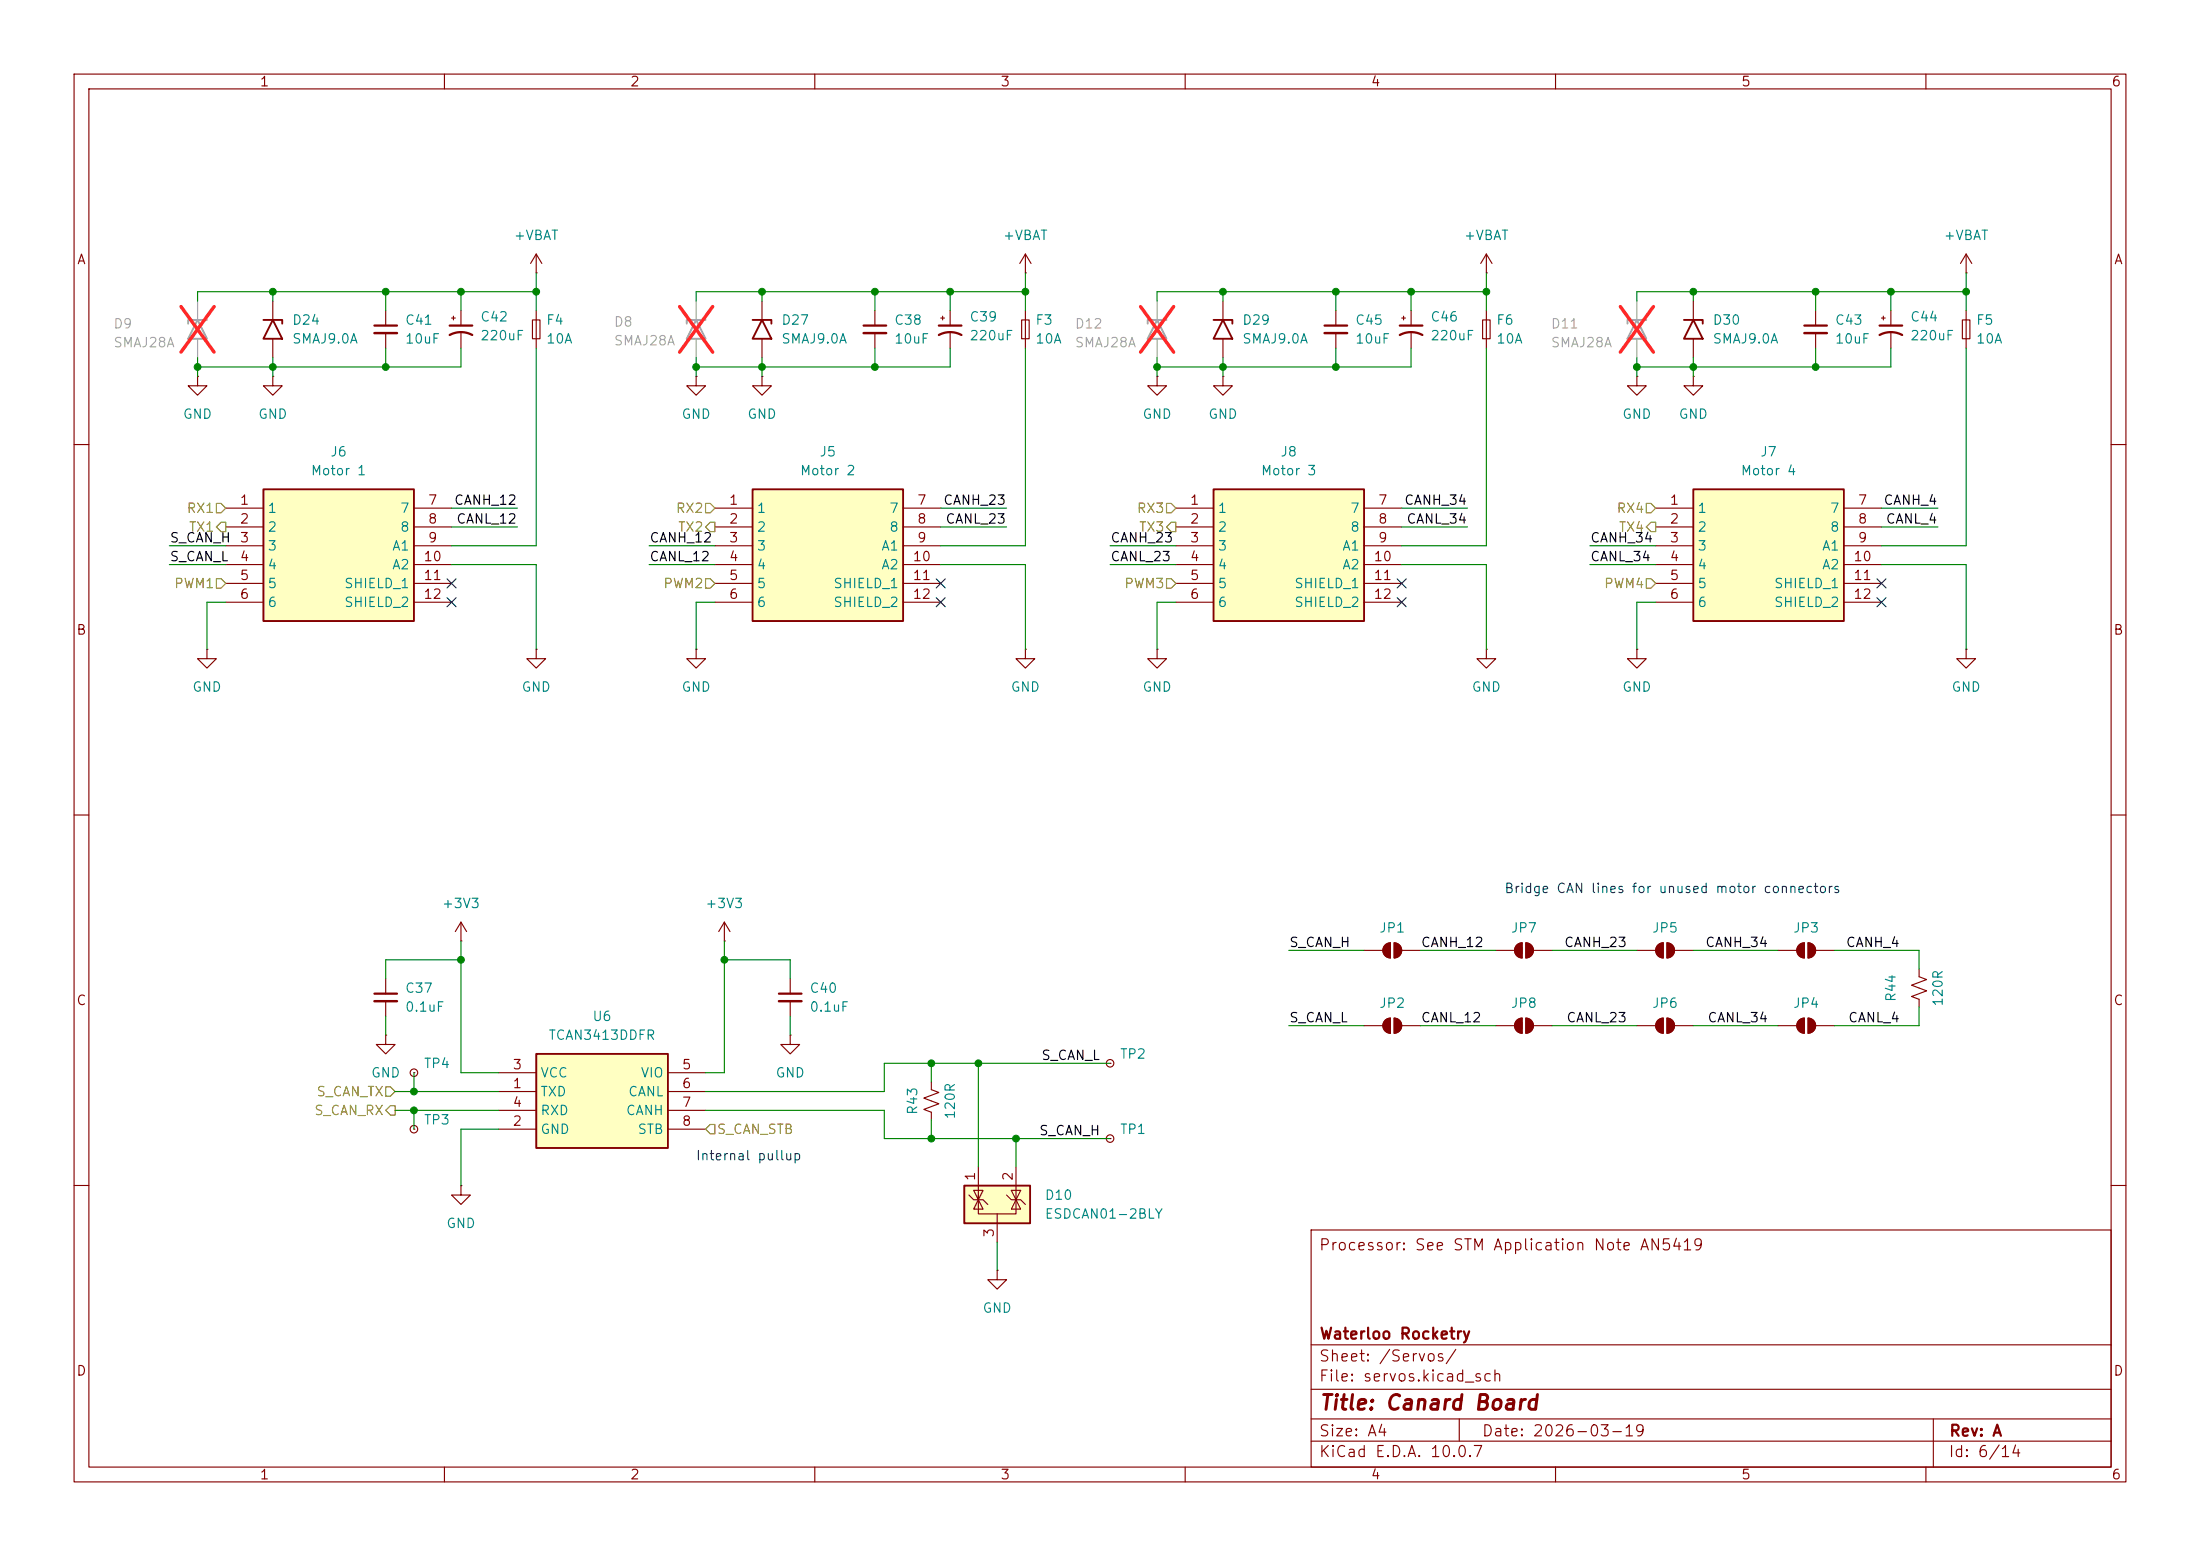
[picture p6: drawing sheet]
<svg xmlns="http://www.w3.org/2000/svg" width="297mm" height="210mm" viewBox="0 0 297 210" stroke-linecap="round" stroke-linejoin="round" font-family="sans-serif">
<g fill="none" stroke="#840000" stroke-width=".15">
<path d="M10 10h277v190h-277zM12 12h273v186h-273zM60 10v2M110 10v2M160 10v2M210 10v2M260 10v2M265.4 36.8h.1M265.4 34.3v2.5M265.4 34.3l-.7 1.3M265.4 34.3l.8 1.3M165.1 40.6v2.6"/>
<path d="M165.1 45.7v2.6M245.1 41.9v2M245.1 45v2M254 42.9h.5M254.3 42.7v.5M255.3 41.9v2M255.3 45v2M264.9 43.2h1v2.5h-1zM265.4 41.9v5.1M10 60h2M285 60h2M10 110h2"/>
<path d="M285 110h2M52.1 139.7v1.3h1.2l-1.2 1.2-1.3-1.2h1.3M52.1 139.7h.1M52.1 132.1v2M52.1 135.1v2.1M97.8 127h.1M97.8 124.5l-.8 1.2M97.8 124.5l.8 1.2M97.8 124.5v2.5M106.7 139.7v1.3h1.2l-1.2 1.2-1.3-1.2h1.3M106.7 139.7h.1M106.7 132.1v2"/>
<path d="M106.7 135.1v2.1M201.9 128.3h2.6M204.8 127.6l.3-.3h.4v2a1.02 1.02 0 0 1-.9-.6 1.02 1.02 0 0 1 .2-1.1zM206 127.3a1.02 1.02 0 0 1 1 1 1.02 1.02 0 0 1-1 1zM207 128.3h2.5M55.9 144.8h.1M55.9 152.4h.1M10 160h2M62.2 160v1.3h1.3l-1.3 1.3-1.2-1.3h1.2M62.2 160h.1M177 166h108v32h-108zM285 160h2"/>
<path d="M60 198v2M110 198v2M160 198v2M177 194.5h108M177 191.5h108M177 187.5h108M177 181.5h108M197 191.5v3M210 198v2M260 198v2M261 191.5v6.5"/>
<circle cx="55.9" cy="152.4" r=".51"/>
<circle cx="55.9" cy="144.8" r=".51"/>
</g>
<g fill="#840000" stroke="#840000" stroke-width=".15">
<path d="M204.8 127.6l.3-.3h.4v2a1.02 1.02 0 0 1-.9-.6 1.02 1.02 0 0 1 .2-1.1z"/>
<path d="M206 127.3a1.02 1.02 0 0 1 1 1 1.02 1.02 0 0 1-1 1z"/>
</g>
<path d="M243.6 43.9h3M253.7 45.2a3.2 3.2 0 0 1 3.1 0M253.7 43.9h3.1M50.5 134.1h3.1M105.2 134.1h3" fill="none" stroke="#840000" stroke-width=".3"/>
<path d="M243.6 45h3M50.5 135.1h3.1M105.2 135.1h3" fill="none" stroke="#840000" stroke-width=".33"/>
<path d="M163.8 43.2h2.6v.5M165.1 43.2l1.3 2.5h-2.6z" fill="none" stroke="#840000" stroke-width=".25"/>
<path d="M163.8 66h20.3v17.8h-20.3z" fill="#ffffc2"/>
<path d="M163.8 66h20.3v17.8h-20.3z" fill="none" stroke="#840000" stroke-width=".25"/>
<g fill="none" stroke="#840000" stroke-width=".15">
<path d="M156.2 50.8v1.3h1.3l-1.3 1.2-1.3-1.2h1.3M156.2 50.8h.1M158.7 68.6h5.1M158.7 71.1h5.1M158.7 73.7h5.1M158.7 76.2h5.1M158.7 78.7h5.1M184.1 68.6h5.1M184.1 71.1h5.1M184.1 73.7h5.1M184.1 76.2h5.1M184.1 78.7h5.1"/>
<path d="M158.7 81.3h5.1M184.1 81.3h5.1M265.4 87.6v1.3h1.3l-1.3 1.3-1.2-1.3h1.2M265.4 87.6h.1"/>
</g>
<path d="M72.4 142.2h17.8v12.7h-17.8z" fill="#ffffc2"/>
<path d="M72.4 142.2h17.8v12.7h-17.8z" fill="none" stroke="#840000" stroke-width=".25"/>
<path d="M67.3 147.3h5.1M67.3 152.4h5.1M67.3 144.8h5.1M67.3 149.9h5.1M90.2 147.3h5M90.2 152.4h5M90.2 144.8h5M90.2 149.9h5" fill="none" stroke="#840000" stroke-width=".15"/>
<path d="M101.6 66h20.3v17.8h-20.3z" fill="#ffffc2"/>
<path d="M101.6 66h20.3v17.8h-20.3z" fill="none" stroke="#840000" stroke-width=".25"/>
<g fill="none" stroke="#840000" stroke-width=".15">
<path d="M118.1 41.9v2M118.1 45v2M165.1 50.8v1.3h1.3l-1.3 1.2-1.3-1.2h1.3M165.1 50.8h.1M180.3 41.9v2M180.3 45v2M96.5 68.6h5.1M96.5 71.1h5.1M96.5 73.7h5.1M96.5 76.2h5.1M96.5 78.7h5.1M121.9 68.6h5.1"/>
<path d="M121.9 71.1h5.1M121.9 73.7h5.1M121.9 76.2h5.1M121.9 78.7h5.1M96.5 81.3h5.1M121.9 81.3h5.1"/>
</g>
<path d="M116.6 43.9h3M178.8 43.9h3.1" fill="none" stroke="#840000" stroke-width=".3"/>
<path d="M116.6 45h3M178.8 45h3.1" fill="none" stroke="#840000" stroke-width=".33"/>
<path d="M228.6 66h20.3v17.8h-20.3z" fill="#ffffc2"/>
<path d="M101.6 43.2h2.5v.5M102.9 43.2l1.2 2.5h-2.5zM227.3 43.2h2.6v.5M228.6 43.2l1.3 2.5h-2.6zM228.6 66h20.3v17.8h-20.3z" fill="none" stroke="#840000" stroke-width=".25"/>
<g fill="none" stroke="#840000" stroke-width=".15">
<path d="M138.4 36.8h.1M138.4 34.3l-.7 1.3M138.4 34.3l.8 1.3M138.4 34.3v2.5M102.9 50.8v1.3h1.2l-1.2 1.2-1.3-1.2h1.3M102.9 50.8h.1M102.9 40.6v2.6M102.9 45.7v2.6M137.9 43.2h1v2.5h-1zM138.4 41.9v5.1M228.6 50.8v1.3h1.3l-1.3 1.2-1.3-1.2h1.3M228.6 50.8h.1"/>
<path d="M228.6 40.6v2.6M228.6 45.7v2.6M223.5 68.6h5.1M223.5 71.1h5.1M223.5 73.7h5.1M223.5 76.2h5.1M223.5 78.7h5.1M248.9 68.6h5.1M248.9 71.1h5.1M248.9 73.7h5.1M248.9 76.2h5.1M248.9 78.7h5.1"/>
<path d="M223.5 81.3h5.1M248.9 81.3h5.1"/>
</g>
<path d="M156.2 43.2l1.3 2.5h-2.6zM157.5 43.2h-2.6v.5" fill="none" stroke="#a1a1a1" stroke-width=".25"/>
<path d="M156.2 40.6v2.6M156.2 45.7v2.6" fill="none" stroke="#a1a1a1" stroke-width=".15"/>
<path d="M154 41.4l4.4 6.1M158.4 41.4l-4.4 6.1" fill="none" stroke="#ff2626" stroke-width=".46"/>
<path d="M130.2 160h8.9v5.1h-8.9z" fill="#ffffc2"/>
<path d="M130.2 160h8.9v5.1h-8.9z" fill="none" stroke="#840000" stroke-width=".25"/>
<g fill="none" stroke="#840000" stroke-width=".15">
<path d="M72.4 36.8h.1M72.4 34.3v2.5M72.4 34.3l-.8 1.3M72.4 34.3l.8 1.3M200.7 36.8h.1M200.7 34.3v2.5M200.7 34.3l-.8 1.3M200.7 34.3l.7 1.3M52.1 41.9v2M52.1 45v2M61 42.9h.5M61.2 42.7v.5"/>
<path d="M62.2 41.9v2M62.2 45v2M71.9 43.2h1v2.5h-1zM72.4 41.9v5.1M94 50.8v1.3h1.2l-1.2 1.2-1.3-1.2h1.3M94 50.8h.1M127 42.9h.5M127.3 42.7v.5M128.3 41.9v2M128.3 45v2M189.2 42.9h.5M189.5 42.7v.5"/>
<path d="M190.5 41.9v2M190.5 45v2M200.2 43.2h1v2.5h-1zM200.7 41.9v5.1M221 50.8v1.3h1.2l-1.2 1.2-1.3-1.2h1.3M221 50.8h.1M27.9 87.6v1.3h1.3l-1.3 1.3-1.2-1.3h1.2M27.9 87.6h.1M72.4 87.6v1.3h1.3l-1.3 1.3-1.3-1.3h1.3M72.4 87.6h.1M94 87.6v1.3h1.2l-1.2 1.3-1.3-1.3h1.3M94 87.6h.1"/>
<path d="M138.4 87.6v1.3h1.3l-1.3 1.3-1.2-1.3h1.2M138.4 87.6h.1M156.2 87.6v1.3h1.3l-1.3 1.3-1.3-1.3h1.3M156.2 87.6h.1M200.7 87.6v1.3h1.2l-1.2 1.3-1.3-1.3h1.3M200.7 87.6h.1M221 87.6v1.3h1.2l-1.2 1.3-1.3-1.3h1.3M221 87.6h.1M62.2 127h.1M62.2 124.5l-.7 1.2M62.2 124.5l.8 1.2M62.2 124.5v2.5"/>
<path d="M184.1 138.4h2.6M184.1 128.3h2.6M187 127.6l.4-.3h.3v2a1.02 1.02 0 0 1-.9-.6 1.02 1.02 0 0 1 .2-1.1zM187 137.7l.4-.2 .3-.1v2a1.02 1.02 0 0 1-.9-.6 1.02 1.02 0 0 1 .2-1.1zM188.2 127.3a1.02 1.02 0 0 1 1 1 1.02 1.02 0 0 1-1 1zM188.2 137.4a1.02 1.02 0 0 1 1 1 1.02 1.02 0 0 1-1 1zM189.2 138.4h2.6M189.2 128.3h2.6M221 138.4h2.5M221 128.3h2.5M223.8 137.7l.4-.2 .3-.1v2a1.02 1.02 0 0 1-.9-.6 1.02 1.02 0 0 1 .2-1.1zM223.8 127.6l.4-.3h.3v2a1.02 1.02 0 0 1-.9-.6 1.02 1.02 0 0 1 .2-1.1z"/>
<path d="M225 137.4a1.02 1.02 0 0 1 1.1 1 1.02 1.02 0 0 1-1.1 1zM225 127.3a1.02 1.02 0 0 1 1.1 1 1.02 1.02 0 0 1-1.1 1zM226.1 138.4h2.5M226.1 128.3h2.5M240 138.4h2.6M240 128.3h2.6M242.9 137.7l.3-.2 .4-.1v2a1.02 1.02 0 0 1-.9-.6 1.02 1.02 0 0 1 .2-1.1zM242.9 127.6l.3-.3h.4v2a1.02 1.02 0 0 1-.9-.6 1.02 1.02 0 0 1 .2-1.1zM244.1 137.4a1.02 1.02 0 0 1 1 1 1.02 1.02 0 0 1-1 1zM244.1 127.3a1.02 1.02 0 0 1 1 1 1.02 1.02 0 0 1-1 1zM245.1 138.4h2.5M245.1 128.3h2.5"/>
<path d="M259.1 130.8v1l1 .4-2 .8 2 .7-2 .8 1 .4v1M125.7 146.1v1l1 .3-2 .8 2 .8-2 .7 1 .4v1M132.1 157.5v4.4M137.2 157.5v4.4M149.9 153.7h.1M149.9 143.5h.1M130.8 161.3l.6 .6h1.3l.6 .7M132.1 161.9v1.9h5.1v-1.9M132.1 161.9l.6 1.3h-1.3zM132.1 161.3v.6l.6-1.2h-1.3l.7 1.2M134.6 171.5v1.2h1.3l-1.3 1.3-1.3-1.3h1.3M134.6 171.5h.1"/>
<path d="M134.6 163.8v3.8M135.9 161.3l.6 .6h1.3l.6 .7M136.5 160.7h1.3l-.6 1.2zM137.2 161.9l.6 1.3h-1.3z"/>
<circle cx="149.9" cy="153.7" r=".51"/>
<circle cx="149.9" cy="143.5" r=".51"/>
</g>
<path d="M50.5 43.9h3.1M60.7 45.2a3.2 3.2 0 0 1 3.1 0M60.7 43.9h3.1M126.7 45.2a3.2 3.2 0 0 1 3.1 0M126.7 43.9h3.1M189 45.2a3.2 3.2 0 0 1 3 0M189 43.9h3" fill="none" stroke="#840000" stroke-width=".3"/>
<path d="M94 43.2l1.2 2.5h-2.5zM95.2 43.2h-2.5v.5M221 43.2l1.2 2.5h-2.5zM222.2 43.2h-2.5v.5" fill="none" stroke="#a1a1a1" stroke-width=".25"/>
<path d="M94 40.6v2.6M94 45.7v2.6M221 40.6v2.6M221 45.7v2.6" fill="none" stroke="#a1a1a1" stroke-width=".15"/>
<path d="M91.7 41.4l4.5 6.1M96.2 41.4l-4.5 6.1M218.7 41.4l4.5 6.1M223.2 41.4l-4.5 6.1" fill="none" stroke="#ff2626" stroke-width=".46"/>
<g fill="#840000" stroke="#840000" stroke-width=".15">
<path d="M242.9 137.7l.3-.2 .4-.1v2a1.02 1.02 0 0 1-.9-.6 1.02 1.02 0 0 1 .2-1.1z"/>
<path d="M244.1 137.4a1.02 1.02 0 0 1 1 1 1.02 1.02 0 0 1-1 1z"/>
<path d="M223.8 137.7l.4-.2 .3-.1v2a1.02 1.02 0 0 1-.9-.6 1.02 1.02 0 0 1 .2-1.1z"/>
<path d="M225 137.4a1.02 1.02 0 0 1 1.1 1 1.02 1.02 0 0 1-1.1 1z"/>
<path d="M187 127.6l.4-.3h.3v2a1.02 1.02 0 0 1-.9-.6 1.02 1.02 0 0 1 .2-1.1z"/>
<path d="M188.2 127.3a1.02 1.02 0 0 1 1 1 1.02 1.02 0 0 1-1 1z"/>
<path d="M187 137.7l.4-.2 .3-.1v2a1.02 1.02 0 0 1-.9-.6 1.02 1.02 0 0 1 .2-1.1z"/>
<path d="M188.2 137.4a1.02 1.02 0 0 1 1 1 1.02 1.02 0 0 1-1 1z"/>
<path d="M242.9 127.6l.3-.3h.4v2a1.02 1.02 0 0 1-.9-.6 1.02 1.02 0 0 1 .2-1.1z"/>
<path d="M244.1 127.3a1.02 1.02 0 0 1 1 1 1.02 1.02 0 0 1-1 1z"/>
<path d="M223.8 127.6l.4-.3h.3v2a1.02 1.02 0 0 1-.9-.6 1.02 1.02 0 0 1 .2-1.1z"/>
<path d="M225 127.3a1.02 1.02 0 0 1 1.1 1 1.02 1.02 0 0 1-1.1 1z"/>
</g>
<path d="M50.5 45h3.1" fill="none" stroke="#840000" stroke-width=".33"/>
<path d="M35.6 66h20.3v17.8h-20.3z" fill="#ffffc2"/>
<path d="M35.6 43.2h2.5v.5M36.8 43.2l1.3 2.5h-2.5zM35.6 66h20.3v17.8h-20.3z" fill="none" stroke="#840000" stroke-width=".25"/>
<g fill="none" stroke="#840000" stroke-width=".15">
<path d="M26.7 50.8v1.3h1.2l-1.2 1.2-1.3-1.2h1.3M26.7 50.8h.1M36.8 50.8v1.3h1.3l-1.3 1.2-1.2-1.2h1.2M36.8 50.8h.1M36.8 40.6v2.6M36.8 45.7v2.6M30.5 68.6h5.1M30.5 71.1h5.1M30.5 73.7h5.1M30.5 76.2h5.1M30.5 78.7h5.1M55.9 68.6h5.1"/>
<path d="M55.9 71.1h5.1M55.9 73.7h5.1M55.9 76.2h5.1M55.9 78.7h5.1M30.5 81.3h5.1M55.9 81.3h5.1M201.9 138.4h2.6M204.8 137.7l.3-.2 .4-.1v2a1.02 1.02 0 0 1-.9-.6 1.02 1.02 0 0 1 .2-1.1zM206 137.4a1.02 1.02 0 0 1 1 1 1.02 1.02 0 0 1-1 1zM207 138.4h2.5"/>
</g>
<path d="M26.7 43.2l1.2 2.5h-2.5zM27.9 43.2h-2.5v.5" fill="none" stroke="#a1a1a1" stroke-width=".25"/>
<path d="M26.7 40.6v2.6M26.7 45.7v2.6" fill="none" stroke="#a1a1a1" stroke-width=".15"/>
<path d="M24.4 41.4l4.5 6.1M28.9 41.4l-4.5 6.1" fill="none" stroke="#ff2626" stroke-width=".46"/>
<g fill="#840000" stroke="#840000" stroke-width=".15">
<path d="M204.8 137.7l.3-.2 .4-.1v2a1.02 1.02 0 0 1-.9-.6 1.02 1.02 0 0 1 .2-1.1z"/>
<path d="M206 137.4a1.02 1.02 0 0 1 1 1 1.02 1.02 0 0 1-1 1z"/>
</g>
<g fill="none" stroke="#848400" stroke-width=".15">
<path d="M29.2 78.1h.6l.7 .6-.7 .7h-.6zM29.2 67.9h.6l.7 .7-.7 .6h-.6zM29.8 70.5h.7v1.3h-.7l-.6-.7zM95.2 78.1h.7l.6 .6-.6 .7h-.7zM95.2 67.9h.7l.6 .7-.6 .6h-.7zM95.9 70.5h.6v1.3h-.6l-.7-.7zM157.5 71.1l.6-.6h.6v1.3h-.6zM157.5 67.9h.6l.6 .7-.6 .6h-.6zM157.5 78.1h.6l.6 .6-.6 .7h-.6zM222.2 67.9h.7l.6 .7-.6 .6h-.7zM222.2 78.1h.7l.6 .6-.6 .7h-.7zM222.9 70.5h.6v1.3h-.6l-.7-.7z"/>
<path d="M52.1 146.7h.6l.6 .6-.6 .7h-.6zM52.7 149.2h.6v1.3h-.6l-.6-.6zM95.9 151.8h.6v1.2h-.6l-.7-.6z"/>
</g>
<g fill="none" stroke="#008400" stroke-width=".15">
<path d="M36.8 39.4v1.2M52.1 39.4v2.5M62.2 39.4v2.5M72.4 39.4h-45.7v1.2M72.4 36.8v5.1M102.9 39.4v1.2M118.1 39.4v2.5M128.3 39.4v2.5M138.4 39.4h-44.4v1.2M138.4 36.8v5.1M165.1 39.4v1.2M180.3 39.4v2.5"/>
<path d="M190.5 39.4v2.5M200.7 39.4h-44.5v1.2M200.7 36.8v5.1M228.6 39.4v1.2M245.1 39.4v2.5M255.3 39.4v2.5M265.4 36.8v5.1M265.4 39.4h-44.4v1.2M26.7 48.3v2.5M36.8 48.3v2.5M52.1 47v2.5M62.2 47v2.5h-35.5"/>
<path d="M72.4 47v26.7h-11.4M94 48.3v2.5M102.9 48.3v2.5M118.1 47v2.5M128.3 47v2.5h-34.3M138.4 47v26.7h-11.4M156.2 48.3v2.5M165.1 48.3v2.5M180.3 47v2.5M190.5 47v2.5h-34.3M200.7 47v26.7h-11.5M221 48.3v2.5"/>
<path d="M228.6 48.3v2.5M245.1 47v2.5M255.3 47v2.5h-34.3M265.4 47v26.7h-11.4M22.9 76.2h7.6M22.9 73.7h7.6M61 76.2h11.4v11.4M61 68.6h8.8M61 71.1h8.8M87.6 76.2h8.9M87.6 73.7h8.9M127 76.2h11.4v11.4"/>
<path d="M127 68.6h8.9M127 71.1h8.9M149.9 76.2h8.8M149.9 73.7h8.8M189.2 76.2h11.5v11.4M189.2 68.6h8.9M189.2 71.1h8.9M214.6 76.2h8.9M214.6 73.7h8.9M254 76.2h11.4v11.4M254 68.6h7.6M254 71.1h7.6"/>
<path d="M30.5 81.3h-2.6v6.3M96.5 81.3h-2.5v6.3M158.7 81.3h-2.5v6.3M223.5 81.3h-2.5v6.3M52.1 137.2v2.5M62.2 127v17.8h5.1M62.2 129.5h-10.1v2.6M97.8 129.5h8.9v2.6M97.8 127v17.8h-2.6M106.7 137.2v2.5M174 138.4h10.1M174 128.3h10.1"/>
<path d="M191.8 138.4h10.1M191.8 128.3h10.1M209.5 138.4h11.5M209.5 128.3h11.5M228.6 138.4h11.4M228.6 128.3h11.4M247.6 128.3h11.5v2.5M259.1 135.9v2.5h-11.5M53.3 147.3h14M53.3 149.9h14M55.9 144.8v2.5M55.9 149.9v2.5"/>
<path d="M67.3 152.4h-5.1v7.6M95.2 149.9h24.2v3.8h30.5M125.7 143.5v2.6M125.7 151.1v2.6M132.1 143.5v14M137.2 153.7v3.8M149.9 143.5h-30.5v3.8h-24.2M134.6 167.6v3.9"/>
</g>
<g fill="none" stroke="#000084" stroke-width=".15">
<path d="M60.4 78.1l1.2 1.2M61.6 78.1l-1.2 1.2M126.4 78.1l1.2 1.2M127.6 78.1l-1.2 1.2M188.6 78.1l1.2 1.2M189.8 78.1l-1.2 1.2M253.4 78.1l1.2 1.2M254.6 78.1l-1.2 1.2M60.4 80.7l1.2 1.2M61.6 80.7l-1.2 1.2M126.4 80.7l1.2 1.2M127.6 80.7l-1.2 1.2"/>
<path d="M188.6 80.7l1.2 1.2M189.8 80.7l-1.2 1.2M253.4 80.7l1.2 1.2M254.6 80.7l-1.2 1.2"/>
</g>
<g fill="#008400" stroke="#008400" stroke-width=".14">
<circle cx="255.3" cy="39.4" r=".46"/>
<circle cx="265.4" cy="39.4" r=".46"/>
<circle cx="245.1" cy="49.5" r=".46"/>
<circle cx="245.1" cy="39.4" r=".46"/>
<circle cx="228.6" cy="39.4" r=".46"/>
<circle cx="228.6" cy="49.5" r=".46"/>
<circle cx="221" cy="49.5" r=".46"/>
<circle cx="190.5" cy="39.4" r=".46"/>
<circle cx="200.7" cy="39.4" r=".46"/>
<circle cx="180.3" cy="39.4" r=".46"/>
<circle cx="180.3" cy="49.5" r=".46"/>
<circle cx="165.1" cy="39.4" r=".46"/>
<circle cx="156.2" cy="49.5" r=".46"/>
<circle cx="165.1" cy="49.5" r=".46"/>
<circle cx="137.2" cy="153.7" r=".46"/>
<circle cx="125.7" cy="153.7" r=".46"/>
<circle cx="125.7" cy="143.5" r=".46"/>
<circle cx="132.1" cy="143.5" r=".46"/>
<circle cx="52.1" cy="39.4" r=".46"/>
<circle cx="26.7" cy="49.5" r=".46"/>
<circle cx="52.1" cy="49.5" r=".46"/>
<circle cx="36.8" cy="39.4" r=".46"/>
<circle cx="36.8" cy="49.5" r=".46"/>
<circle cx="62.2" cy="39.4" r=".46"/>
<circle cx="72.4" cy="39.4" r=".46"/>
<circle cx="94" cy="49.5" r=".46"/>
<circle cx="62.2" cy="129.5" r=".46"/>
<circle cx="128.3" cy="39.4" r=".46"/>
<circle cx="138.4" cy="39.4" r=".46"/>
<circle cx="102.9" cy="39.4" r=".46"/>
<circle cx="102.9" cy="49.5" r=".46"/>
<circle cx="118.1" cy="39.4" r=".46"/>
<circle cx="118.1" cy="49.5" r=".46"/>
<circle cx="55.9" cy="147.3" r=".46"/>
<circle cx="55.9" cy="149.9" r=".46"/>
<circle cx="97.8" cy="129.5" r=".46"/>
</g>
<text font-size="2" fill="#840000" x="178" y="190.8">Title: Canard Board</text>
<g font-size="1.5" fill="#840000">
<text x="178" y="169.1">Processor: See STM Application Note AN5419</text>
<text x="178" y="184.1">Sheet: /Servos/</text>
<text x="178" y="181.1">Waterloo Rocketry</text>
<text x="178" y="186.8">File: servos.kicad_sch</text>
<text x="178" y="197">KiCad E.D.A. 10.0.7</text>
<text x="178" y="194.2">Size: A4</text>
<text x="200" y="194.2">Date: 2026-03-19</text>
<text x="263" y="197">Id: 6/14</text>
<text x="263" y="194.2">Rev: A</text>
</g>
<g font-size="1.3" fill="#840000">
<text x="35" y="12">1</text>
<text x="85" y="12">2</text>
<text x="135" y="12">3</text>
<text x="185" y="12">4</text>
<text x="235" y="12">5</text>
<text x="285" y="12">6</text>
<text x="10.3" y="36">A</text>
<text x="285.3" y="36">A</text>
<text x="32.3" y="68.4">1</text>
<text x="32.3" y="71">2</text>
<text x="57.7" y="68.4">7</text>
<text x="57.7" y="71">8</text>
<text x="98.3" y="68.4">1</text>
<text x="98.3" y="71">2</text>
<text x="123.7" y="68.4">7</text>
<text x="123.7" y="71">8</text>
<text x="160.6" y="68.4">1</text>
<text x="160.6" y="71">2</text>
<text x="186" y="68.4">7</text>
<text x="186" y="71">8</text>
<text x="225.3" y="68.4">1</text>
<text x="225.3" y="71">2</text>
<text x="250.7" y="68.4">7</text>
<text x="250.7" y="71">8</text>
<text x="32.3" y="73.5">3</text>
<text x="32.3" y="76.1">4</text>
<text x="57.1" y="76.1">10</text>
<text x="57.7" y="73.5">9</text>
<text x="98.3" y="73.5">3</text>
<text x="98.3" y="76.1">4</text>
<text x="123.1" y="76.1">10</text>
<text x="123.7" y="73.5">9</text>
<text x="160.6" y="73.5">3</text>
<text x="160.6" y="76.1">4</text>
<text x="185.4" y="76.1">10</text>
<text x="186" y="73.5">9</text>
<text x="225.3" y="73.5">3</text>
<text x="225.3" y="76.1">4</text>
<text x="250.1" y="76.1">10</text>
<text x="250.7" y="73.5">9</text>
<text x="32.3" y="78.6">5</text>
<text x="32.3" y="81.1">6</text>
<text x="57.1" y="78.6">11</text>
<text x="57.1" y="81.1">12</text>
<text x="98.3" y="78.6">5</text>
<text x="98.3" y="81.1">6</text>
<text x="123.1" y="78.6">11</text>
<text x="123.1" y="81.1">12</text>
<text x="160.6" y="78.6">5</text>
<text x="160.6" y="81.1">6</text>
<text x="185.4" y="78.6">11</text>
<text x="185.4" y="81.1">12</text>
<text x="225.3" y="78.6">5</text>
<text x="225.3" y="81.1">6</text>
<text x="250.1" y="78.6">11</text>
<text x="250.1" y="81.1">12</text>
<text x="10.2" y="86">B</text>
<text x="285.2" y="86">B</text>
<text x="10.2" y="136">C</text>
<text x="285.2" y="136">C</text>
<text x="69.1" y="147.2">1</text>
<text x="69.1" y="144.6">3</text>
<text x="69.1" y="149.7">4</text>
<text x="92" y="144.6">5</text>
<text x="92" y="147.2">6</text>
<text x="92" y="149.7">7</text>
<text x="69.1" y="152.3">2</text>
<text x="92" y="152.3">8</text>
<text x="131.9" y="159.5" transform="rotate(-90 131.9 159.5)">1</text>
<text x="137" y="159.5" transform="rotate(-90 137 159.5)">2</text>
<text x="134.5" y="167.1" transform="rotate(-90 134.5 167.1)">3</text>
<text x="10.2" y="186">D</text>
<text x="285.2" y="186">D</text>
<text x="35" y="200">1</text>
<text x="85" y="200">2</text>
<text x="135" y="200">3</text>
<text x="185" y="200">4</text>
<text x="235" y="200">5</text>
<text x="285" y="200">6</text>
</g>
<g font-size="1.3" fill="#008484">
<text x="69.3" y="32.7">+VBAT</text>
<text x="135.3" y="32.7">+VBAT</text>
<text x="197.5" y="32.7">+VBAT</text>
<text x="262.3" y="32.7">+VBAT</text>
<text x="39.4" y="44.1">D24</text>
<text x="39.4" y="46.7">SMAJ9.0A</text>
<text x="54.6" y="44.1">C41</text>
<text x="54.6" y="46.7">10uF</text>
<text x="64.8" y="43.7">C42</text>
<text x="64.8" y="46.3">220uF</text>
<text x="73.6" y="44.1">F4</text>
<text x="73.6" y="46.7">10A</text>
<text x="105.4" y="44.1">D27</text>
<text x="105.4" y="46.7">SMAJ9.0A</text>
<text x="120.6" y="44.1">C38</text>
<text x="120.6" y="46.7">10uF</text>
<text x="130.8" y="43.7">C39</text>
<text x="130.8" y="46.3">220uF</text>
<text x="139.7" y="44.1">F3</text>
<text x="139.7" y="46.7">10A</text>
<text x="167.6" y="44.1">D29</text>
<text x="167.6" y="46.7">SMAJ9.0A</text>
<text x="182.9" y="44.1">C45</text>
<text x="182.9" y="46.7">10uF</text>
<text x="193" y="43.7">C46</text>
<text x="193" y="46.3">220uF</text>
<text x="201.9" y="44.1">F6</text>
<text x="201.9" y="46.7">10A</text>
<text x="231.1" y="44.1">D30</text>
<text x="231.1" y="46.7">SMAJ9.0A</text>
<text x="247.6" y="44.1">C43</text>
<text x="247.6" y="46.7">10uF</text>
<text x="257.8" y="43.7">C44</text>
<text x="257.8" y="46.3">220uF</text>
<text x="266.7" y="44.1">F5</text>
<text x="266.7" y="46.7">10A</text>
<text x="24.6" y="56.8">GND</text>
<text x="34.8" y="56.8">GND</text>
<text x="91.9" y="56.8">GND</text>
<text x="100.8" y="56.8">GND</text>
<text x="154.1" y="56.8">GND</text>
<text x="163" y="56.8">GND</text>
<text x="218.9" y="56.8">GND</text>
<text x="226.5" y="56.8">GND</text>
<text x="41.9" y="64.5">Motor 1</text>
<text x="44.5" y="61.9">J6</text>
<text x="107.9" y="64.5">Motor 2</text>
<text x="110.5" y="61.9">J5</text>
<text x="170.1" y="64.5">Motor 3</text>
<text x="172.8" y="61.9">J8</text>
<text x="234.9" y="64.5">Motor 4</text>
<text x="237.5" y="61.9">J7</text>
<text x="36" y="69.5">1</text>
<text x="53.9" y="69.5">7</text>
<text x="102.1" y="69.5">1</text>
<text x="120" y="69.5">7</text>
<text x="164.3" y="69.5">1</text>
<text x="182.2" y="69.5">7</text>
<text x="229.1" y="69.5">1</text>
<text x="247" y="69.5">7</text>
<text x="36" y="72.1">2</text>
<text x="36" y="74.6">3</text>
<text x="36" y="77.2">4</text>
<text x="52.8" y="74.6">A1</text>
<text x="52.8" y="77.2">A2</text>
<text x="53.9" y="72.1">8</text>
<text x="102.1" y="72.1">2</text>
<text x="102.1" y="74.6">3</text>
<text x="102.1" y="77.2">4</text>
<text x="118.9" y="74.6">A1</text>
<text x="118.9" y="77.2">A2</text>
<text x="120" y="72.1">8</text>
<text x="164.3" y="72.1">2</text>
<text x="164.3" y="74.6">3</text>
<text x="164.3" y="77.2">4</text>
<text x="181.1" y="74.6">A1</text>
<text x="181.1" y="77.2">A2</text>
<text x="182.2" y="72.1">8</text>
<text x="229.1" y="72.1">2</text>
<text x="229.1" y="74.6">3</text>
<text x="229.1" y="77.2">4</text>
<text x="245.9" y="74.6">A1</text>
<text x="245.9" y="77.2">A2</text>
<text x="247" y="72.1">8</text>
<text x="36" y="79.7">5</text>
<text x="36" y="82.2">6</text>
<text x="46.4" y="79.7">SHIELD_1</text>
<text x="46.4" y="82.2">SHIELD_2</text>
<text x="102.1" y="79.7">5</text>
<text x="102.1" y="82.2">6</text>
<text x="112.4" y="79.7">SHIELD_1</text>
<text x="112.4" y="82.2">SHIELD_2</text>
<text x="164.3" y="79.7">5</text>
<text x="164.3" y="82.2">6</text>
<text x="174.6" y="79.7">SHIELD_1</text>
<text x="174.6" y="82.2">SHIELD_2</text>
<text x="229.1" y="79.7">5</text>
<text x="229.1" y="82.2">6</text>
<text x="239.4" y="79.7">SHIELD_1</text>
<text x="239.4" y="82.2">SHIELD_2</text>
<text x="25.9" y="93.7">GND</text>
<text x="70.3" y="93.7">GND</text>
<text x="91.9" y="93.7">GND</text>
<text x="136.4" y="93.7">GND</text>
<text x="154.1" y="93.7">GND</text>
<text x="198.6" y="93.7">GND</text>
<text x="218.9" y="93.7">GND</text>
<text x="263.4" y="93.7">GND</text>
<text x="59.6" y="122.9">+3V3</text>
<text x="95.1" y="122.9">+3V3</text>
<text x="186.1" y="126.2">JP1</text>
<text x="203.9" y="126.2">JP7</text>
<text x="222.9" y="126.2">JP5</text>
<text x="242" y="126.2">JP3</text>
<text x="54.6" y="134.3">C37</text>
<text x="54.6" y="136.9">0.1uF</text>
<text x="109.2" y="134.3">C40</text>
<text x="109.2" y="136.9">0.1uF</text>
<text x="186.1" y="136.3">JP2</text>
<text x="203.9" y="136.3">JP8</text>
<text x="222.9" y="136.3">JP6</text>
<text x="242" y="136.3">JP4</text>
<text x="256.2" y="135.3" transform="rotate(-90 256.2 135.3)">R44</text>
<text x="262.6" y="135.9" transform="rotate(-90 262.6 135.9)">120R</text>
<text x="74" y="140.7">TCAN3413DDFR</text>
<text x="79.9" y="138.1">U6</text>
<text x="151.1" y="143.2">TP2</text>
<text x="50" y="145.7">GND</text>
<text x="57.1" y="144.5">TP4</text>
<text x="72.9" y="148.3">TXD</text>
<text x="72.9" y="145.7">VCC</text>
<text x="84.7" y="148.3">CANL</text>
<text x="86.4" y="145.7">VIO</text>
<text x="104.6" y="145.7">GND</text>
<text x="57.1" y="152.1">TP3</text>
<text x="72.9" y="153.4">GND</text>
<text x="72.9" y="150.8">RXD</text>
<text x="84.4" y="150.8">CANH</text>
<text x="86" y="153.4">STB</text>
<text x="124.2" y="150.6" transform="rotate(-90 124.2 150.6)">R43</text>
<text x="129.2" y="151.2" transform="rotate(-90 129.2 151.2)">120R</text>
<text x="151.1" y="153.4">TP1</text>
<text x="60.2" y="166.1">GND</text>
<text x="141" y="162.3">D10</text>
<text x="141" y="164.8">ESDCAN01-2BLY</text>
<text x="132.6" y="177.5">GND</text>
</g>
<g font-size="1.3" fill="#a1a1a1">
<text x="15.2" y="44.7">D9</text>
<text x="15.2" y="47.2">SMAJ28A</text>
<text x="82.8" y="44.4">D8</text>
<text x="82.8" y="46.9">SMAJ28A</text>
<text x="145" y="44.7">D12</text>
<text x="145" y="47.2">SMAJ28A</text>
<text x="209.3" y="44.7">D11</text>
<text x="209.3" y="47.2">SMAJ28A</text>
</g>
<g font-size="1.3" fill="#848400">
<text x="25.1" y="69.5">RX1</text>
<text x="91.1" y="69.5">RX2</text>
<text x="153.4" y="69.5">RX3</text>
<text x="218.1" y="69.5">RX4</text>
<text x="25.4" y="72.1">TX1</text>
<text x="91.4" y="72.1">TX2</text>
<text x="153.7" y="72.1">TX3</text>
<text x="218.4" y="72.1">TX4</text>
<text x="23.4" y="79.7">PWM1</text>
<text x="89.4" y="79.7">PWM2</text>
<text x="151.7" y="79.7">PWM3</text>
<text x="216.5" y="79.7">PWM4</text>
<text x="42.6" y="148.3">S_CAN_TX</text>
<text x="42.3" y="150.8">S_CAN_RX</text>
<text x="96.7" y="153.4">S_CAN_STB</text>
</g>
<g font-size="1.3">
<text x="61.2" y="68.5">CANH_12</text>
<text x="61.5" y="71">CANL_12</text>
<text x="127.3" y="68.5">CANH_23</text>
<text x="127.6" y="71">CANL_23</text>
<text x="189.5" y="68.5">CANH_34</text>
<text x="189.8" y="71">CANL_34</text>
<text x="254.2" y="68.5">CANH_4</text>
<text x="254.5" y="71">CANL_4</text>
<text x="22.8" y="73.5">S_CAN_H</text>
<text x="22.8" y="76.1">S_CAN_L</text>
<text x="87.6" y="73.5">CANH_12</text>
<text x="87.6" y="76.1">CANL_12</text>
<text x="149.8" y="76.1">CANL_23</text>
<text x="149.8" y="73.5">CANH_23</text>
<text x="214.6" y="73.5">CANH_34</text>
<text x="214.6" y="76.1">CANL_34</text>
<text x="174" y="128.1">S_CAN_H</text>
<text x="191.7" y="128.1">CANH_12</text>
<text x="211.1" y="128.1">CANH_23</text>
<text x="230.1" y="128.1">CANH_34</text>
<text x="249.1" y="128.1">CANH_4</text>
<text x="140.5" y="143.4">S_CAN_L</text>
<text x="174" y="138.3">S_CAN_L</text>
<text x="191.7" y="138.3">CANL_12</text>
<text x="211.4" y="138.3">CANL_23</text>
<text x="230.4" y="138.3">CANL_34</text>
<text x="249.4" y="138.3">CANL_4</text>
<text x="140.2" y="153.5">S_CAN_H</text>
</g>
<g font-size="1.3" fill="#0000c2">
<text x="203" y="120.9">Bridge CAN lines for unused motor connectors</text>
<text x="93.9" y="156.9">Internal pullup</text>
</g>
</svg>
